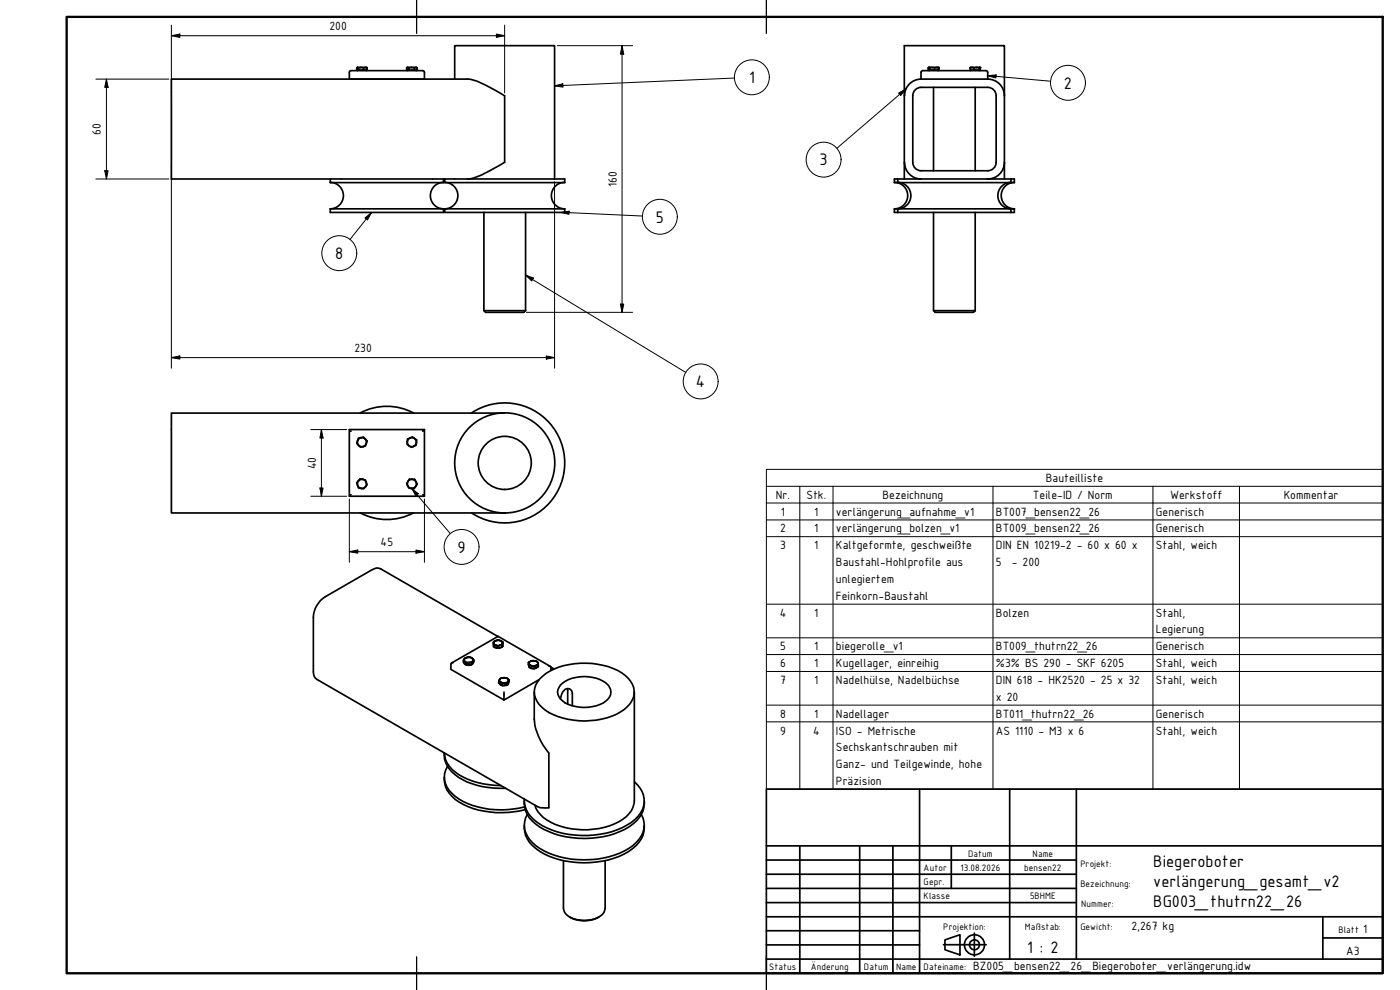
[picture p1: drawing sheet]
<svg xmlns="http://www.w3.org/2000/svg" width="420mm" height="297mm" viewBox="0 0 420 297" stroke-linecap="round" stroke-linejoin="round" font-family="sans-serif">
<!-- layer: Sichtbare Kanten(DIN) -->
<g fill="none" stroke="#000" stroke-width=".51">
<path d="M104.9 21.4l.4-.2h21.6l.5 .5v2h-22.6zM107.2 20.2l3 .2M107.3 21v.2M107.6 20.4h-.5v.6h.5M107.6 20.4h2.6M107.6 20.4v.6h1.5v-.6M110 21v.2M110.2 20.4v.6h-1.1M122 20.4h3.2M122 20.4v.6h.7v-.6M122 20.3l3.2 .1M122.2 21v.2"/>
<path d="M124.3 20.4v.6M125 21v.2M125.2 20.4v.6h-2.5M136.5 23.7v-10h29.9v40M276.4 26.2h20a2.51 2.51 0 0 1 2.6 2.5v20a2.51 2.51 0 0 1-2.6 2.5h-20M276.4 23.7a5 5 0 0 0-4.9 5M276.4 26.2a2.51 2.51 0 0 0-2.5 2.6v19.9a2.51 2.51 0 0 0 2.5 2.5M276.5 21.4l.4-.2h19l.5 .5v2h-20zM278.8 20.2l-.2 .2 .1 .6M278.8 20.2h2.3M278.8 20.2l-.2 .1M278.8 21v.2"/>
<path d="M279 20.4h-.3v.6h.3M279 20.4v.6h1.5v-.6M280.2 26.2v25M281.1 20.2l.6 .2M281.1 20.2l-2.1 .2M281.6 21v.2M281.6 20.2l.1 .1M281.6 20.3h.1M281.7 20.4v.6h-1.2M281.7 20.4v.6M291.1 20.4v.6h1.3M291.3 21v.2"/>
<path d="M291.8 20.2l-.7 .2M291.8 20.2l.6 .2M291.8 20.2h2.3M292.4 20.4h1.5M292.4 20.4v.6h1.5M292.7 26.2v25M294 20.2l-.1 .2M294 20.2l.2 .2v.6h-.3v-.6M294.1 21v.2M296.4 23.7a5 5 0 0 1 5 5M301.4 28.8v-15.1h-30v40M301.4 28.8v24.9"/>
<path d="M99.1 54.7a4 4 0 0 1 4 4 4 4 0 0 1-4 4M99.1 53.7v1.1h34v-1.1M133.1 54.7a4 4 0 0 0-3.9 4 4 4 0 0 0 3.9 4M133.4 54.7a4 4 0 0 1 4 4 4 4 0 0 1-4 4M133.5 53.7v1.1h36v-1.1h-118.1v-30h88.9a15 15 0 0 1 6.7 2.5l4.4 2.6v19.9l-1.4 .9a27.9 27.9 0 0 1-9.2 4.1h-.5M169.4 54.7a4 4 0 0 0-3.9 4 4 4 0 0 0 3.9 4M268.4 53.7h36v1.1h-36zM268.4 54.7a4 4 0 0 1 4 4 4 4 0 0 1-4 4M269.4 54.7a4 4 0 0 1 4 4 4 4 0 0 1-4 4v1M269.4 53.7v1.1M271.5 48.7a5 5 0 0 0 4.9 5M301.4 48.7a5 5 0 0 1-5 5"/>
<path d="M303.4 53.7v1.1M303.4 54.7a4 4 0 0 0-3.9 4 4 4 0 0 0 3.9 4v1M304.5 54.7a4 4 0 0 0-4 4 4 4 0 0 0 4 4M99.1 62.7h34M99.1 62.7v1h34v-1M133.5 62.7h36v1h-36zM145.2 63.7v29.5l.5 .5h11.5l.5-.5M157.7 63.7v29.5M268.4 62.7h36v1h-36zM280.2 63.7v29.5l.5 .5h11.5l.5-.5M292.7 63.7v29.5M145.2 93.2h12.5"/>
<path d="M280.2 93.2h12.5M104.8 128.9h22.6l-.5 .5M105.3 129.4l-.5-.5v20l.5-.5M107.3 132.3l-.2 .7 .5 .6 .5 .6 .8-.2M107.3 132.2a1.37 1.37 0 0 0 1.6 1.8M108.1 123.9a17 17 0 0 1 16 0M108.3 131.3l.8-.1 .6 .5 .5 .6-.3 .8M108.3 131.3l-.7 .2-.3 .8M108.3 131.3l-.6 .4-.4 .5M108.3 131.3a1.37 1.37 0 0 1 1.6 1.8M109.9 133.1l-.4 .6-.6 .3M109.9 133.1l-.2 .7-.8 .2"/>
<path d="M122.2 132.6v.7l.6 .5M122.2 132.5l.2 .7 .4 .6M122.8 133.8l.6 .4 .8-.3M122.8 133.8l.7 .2 .7-.1M123 131.4a1.37 1.37 0 0 1 2 1.4M123 131.4l-.5 .5-.3 .6M123.1 131.4l.7-.3 1.2 .9v.8M123.1 131.4l-.8 .3-.1 .9M125 132.8l-.3 .7-.5 .4M125 132.8l-.1 .8-.7 .3M127.4 128.9v20l-.5-.5M141.5 123.9a18 18 0 0 1 28 15 18 18 0 0 1-28 15"/>
<path d="M151.4 123.9h-100v30h100M104.8 148.9h22.6M108.1 153.9a17 17 0 0 0 16 0M108.9 143.8a1.37 1.37 0 0 0-1.6 1.1 1.37 1.37 0 0 0 1 1.6M108.9 143.8l.6 .4 .4 .5M108.9 143.8l.8 .2 .2 .8M108.9 143.8l-.8-.1-1 1.1 .5 1.6 .7 .1M109.9 144.7a1.37 1.37 0 0 1-1.6 1.8M109.9 144.8l.3 .7-.5 .6-.6 .6-.8-.2M122.4 145.8l.3 .7h.9M122.4 145.8l.5 .5 .6 .2M122.4 144.4l.5-.7 1.6 .1 .7 1.5-.4 .6"/>
<path d="M122.4 144.4l-.4 .7 .4 .7M122.5 144.4a1.37 1.37 0 0 1 1.8-.4 1.37 1.37 0 0 1 .5 1.9M122.5 144.4l-.3 .7 .2 .7M124.8 145.9l-.6 .5-.7 .1M124.8 145.9l-.5 .7-.7-.1M135.5 198.9l14-8 15.7 9M136 198.8l-.7 .4v1.6l16 9.2v-2.4M139.1 198.2v.5l.9 .8v-.6M139.4 197.7l.4-.4 .7-.1zM139.4 197.7l-.1 .2 .2 .5-.4-.2zM139.5 198.4l1.2 .4a.74 .74 0 0 1-1.2-.4zM140.5 197.2l1 .1 .3 .3-.4-.3z"/>
<path d="M140.7 198.8l1.2-.4a.72 .72 0 0 1-1.2 .4zM141.5 198.9v.5M141.8 197.6l.4 .4-.3 .4 .1-.5zM142 198.9a1.64 1.64 0 0 1-2.7 0M142.2 198a1.41 1.41 0 0 1-1.5 1.4l-.7 .1M148.1 192.8v.4l.6 .4-.6-.2zM148.1 193.4v.6a2.18 2.18 0 0 0 2.7 0M148.1 192.5l.7-.3-.7 .6zM148.2 194l.7 .4a1.8 1.8 0 0 0 1.8-.3M148.7 193.6h1.4a.92 .92 0 0 1-1.4 0zM148.8 192.2l.7-.1 .7 .2zM149.4 190.9l-35.2-20.2a2.37 2.37 0 0 0-2.5 .2l-14.1 8.2a7.7 7.7 0 0 0-3.6 6.1v16.3a2.48 2.48 0 0 0 1.1 2.3l66.1 38.2 1 .4h2.5v-16.4a18.4 18.4 0 0 1-4.4-10.2v-8.2"/>
<path d="M149.4 193.9v.6M149.5 190.9v.2M150.1 193.6l.4-.1 .3-.5v.5zM150.2 192.3l.7 .3-.1 .4v-.4zM150.9 192.6l-.1 1.4v-.5M150.9 193.6l-.1 .3M158.6 198.8l.6-.4-.3 .2-.2 .6zM158.6 198.8l.3 1.5a2.19 2.19 0 0 0 2.6-.3v-.6M158.7 199.8l.1 .4M158.7 199.2l.9 .6-.7-.1zM158.9 199.7a1.18 1.18 0 0 0 1.9 .8l.6-.4M159.2 198.4l1.3-.1z"/>
<path d="M159.6 199.8l1.4-.2a.92 .92 0 0 1-1.4 .2zM160.5 198.3l.8 .3 .1 .3zM161.4 198.9l.1 .5-.5 .2 .3-.2zM164.7 199.8l.6 .3 .1 1.1M149.9 203.9l.1 .6 .2 .1-.5-.1zM150.1 203.7l.8-.3-1 .5zM150.2 204.6l1.3 .3a.79 .79 0 0 1-1.3-.3zM150.7 205.1v.6M150.9 203.4l1.4 .2zM151.5 204.9l1-.5-.2 .5zM152.3 203.6l.5 .4-.3 .4v-.6zM152.3 204.9a1.01 1.01 0 0 1-1.4 .8l-.8-.3-.2-.3"/>
<path d="M152.6 204.9l-.3 .5M152.8 204v.6l-.5 .9-1.6 .2-1-.7v-.5M160.3 200v.6M161.7 203.9l-10.4 6.1M162 203.7a18.4 18.4 0 0 1 14-4.7 18.1 18.1 0 0 1 12.5 4.5 5.9 5.9 0 0 1-1.1 9.3 22.6 22.6 0 0 1-20 2.2 9.9 9.9 0 0 1-7-6.5 5.7 5.7 0 0 1 1.6-4.8zM165.4 200.2l.9 .5M168.2 209.7a2.94 2.94 0 0 1 2.3-3.1l.6 .2 .6 .8 .1 4.2M168.2 205.5a11.3 11.3 0 0 1 14.3 0 3.2 3.2 0 0 1-.7 4.9 11.9 11.9 0 0 1-12.9 0 3.1 3.1 0 0 1-.7-4.9zM170.3 206.6l.1 4.7M190.4 207.6v32.7a8.4 8.4 0 0 1-6 6.9 23.3 23.3 0 0 1-20.3-1.2 8.6 8.6 0 0 1-3.6-4.4M133.3 233.2a7.9 7.9 0 0 0 4.5 7.5 27 27 0 0 0 19.8 2.2M134.3 230a6.5 6.5 0 0 0 2.2 8.9 24.3 24.3 0 0 0 17.5 3.8l3.4-.6"/>
<path d="M150.3 235.7a21.8 21.8 0 0 1-14.7-4.9 7.2 7.2 0 0 1-2.3-4.9 7.9 7.9 0 0 0 4.3 7.3 24.2 24.2 0 0 0 14.1 3.3M190.4 234.6a7 7 0 0 1 .1 11.3 25.9 25.9 0 0 1-21.5 4.1 16.9 16.9 0 0 1-10.4-5.9 7.3 7.3 0 0 1-1.2-4.3M157.4 240.3a8.4 8.4 0 0 0 4.6 7.8 27.8 27.8 0 0 0 26.7 0 8.4 8.4 0 0 0 4.7-7.8M157.4 247.6a8.4 8.4 0 0 0 4.6 7.8 27.8 27.8 0 0 0 26.7 0 8.4 8.4 0 0 0 4.7-7.8M158.2 244.4a6.5 6.5 0 0 0 1.6 8.4 23.3 23.3 0 0 0 17.4 5.1 22.1 22.1 0 0 0 13.7-5.1 6.7 6.7 0 0 0 1.6-8.4M169.1 258.2v14.3a4.9 4.9 0 0 0 5.1 3.6 7.4 7.4 0 0 0 7-2.3l.4-1.3v-14.3M170.9 275.1a9 9 0 0 0 8.9 0"/>
<circle cx="151.5" cy="138.9" r="8"/>
<circle cx="151.5" cy="138.9" r="15"/>
</g>
<g fill="#000">
<circle cx="278.8" cy="20.2" r=".25"/>
<circle cx="281.6" cy="20.2" r=".25"/>
<circle cx="291.3" cy="20.2" r=".25"/>
<circle cx="294.1" cy="20.2" r=".25"/>
</g>
<!-- layer: Symbole(DIN) -->
<g fill="none" stroke="#000" stroke-width=".3">
<path d="M166.4 25.8l2.5-.7 .1 1zM220.4 23.4l-54 2.4M269.7 27.9l2.2-1.2-1.6 1.9zM271.9 26.7l-20.8 17.8M296.4 22.7l2.6-.2-.1 .9zM296.4 22.7l18.9 1.7M109.5 65.4l2-1.7-1.2 2.3zM111.5 63.7l-6.5 8.2M168.3 63.7l2.5-.3v.9zM168.3 63.7l24.5 1.1M157.7 82.5l2.4 .9-.5 .9zM157.7 82.5l48.1 29.2"/>
<path d="M123.6 146.5l1.9 1.6-.7 .7zM123.6 146.5l11.5 13.6M230 145.9v-5.1h185v5.1M230 145.9h185v5M230 145.9v90.9h185v-85.9M230 150.9h185M230 156h185M240 145.9v90.9M250 145.9v90.9M298 145.9v90.9M346 145.9v90.9M372 145.9v90.9"/>
<path d="M230 161h185M230 181.3h185M230 191.4h185M230 196.4h185M230 201.5h185M230 211.6h185M230 216.6h185"/>
<circle cx="225.6" cy="23.2" r="5.2"/>
<circle cx="320.5" cy="24.8" r="5.2"/>
<circle cx="247.2" cy="47.9" r="5.2"/>
<circle cx="101.8" cy="76" r="5.2"/>
<circle cx="198" cy="65" r="5.2"/>
<circle cx="210.3" cy="114.4" r="5.2"/>
<circle cx="138.5" cy="164.1" r="5.2"/>
</g>
<!-- layer: Sichtbar schmal (DIN) -->
<path d="M125 0v10M230 0v10M125 287.1v9.9M230 287.1v9.9" fill="none" stroke="#000" stroke-width=".38"/>
<!-- layer: Rahmen (DIN) -->
<path d="M20 5.1h395v286.9h-395z" fill="none" stroke="#000" stroke-width=".7"/>
<!-- layer: Titel (DIN) -->
<g fill="none" stroke="#000" stroke-width=".51">
<path d="M230 236.8h185v55.2h-185zM276 236.8v55.2M303 236.8v51M323 236.8v51M230 258h93M230 253.8h185M240 253.8v38.2M258 253.8v38.2M268 253.8v38.2M285.5 253.8v12.8M230 266.6h93M230 262.3h93"/>
<path d="M230 275.1h185M230 270.8h93M230 279.3h46M292.4 280v6.9M397 275.1v12.7M230 287.8h185M230 283.5h46M283.1 283.4h12.9M283.6 282l4.5-1.5v6l-4.5-1.5zM397 281.4h18"/>
<circle cx="292.4" cy="283.5" r="3"/>
<circle cx="292.4" cy="283.5" r="1.49"/>
</g>
<g fill="none" stroke="#000" stroke-width=".3">
<path d="M51.4 10.7l2.6-.5v1zM51.4 7.5v20.4M51.4 10.7h100M149 10.2l2.4 .5-2.4 .5zM151.4 7.5v20.4M167.3 13.7h22.6M186.7 13.7l.5 2.5h-1zM186.7 13.7v80M28.8 23.7h21.9M31.9 23.7l.5 2.5h-1zM31.9 23.7v30M28.8 53.7h21.9"/>
<path d="M31.4 51.2h1l-.5 2.5zM51.4 49.5v61M166.4 54.5v56M158 93.7h31.9M186.2 91.2h1l-.5 2.5zM51.4 107.3l2.6-.5v.9zM51.4 107.3h115M164 106.8l2.4 .5-2.4 .4zM93.3 128.9h10.8M96.5 128.9l.5 2.5h-1zM96.5 128.9v20M93.3 148.9h10.8"/>
<path d="M96 146.4h1l-.5 2.5zM104.8 149.7v19M127.4 149.7v19M104.8 165.5l2.6-.5v1zM104.8 165.5h22.6M124.8 165l2.6 .5-2.6 .5z"/>
</g>
<path d="M51.4 10.7l2.6-.5v1zM149 10.2l2.4 .5-2.4 .5zM186.7 13.7l.5 2.5h-1zM31.9 23.7l.5 2.5h-1zM31.4 51.2h1l-.5 2.5zM186.2 91.2h1l-.5 2.5zM51.4 107.3l2.6-.5v.9zM164 106.8l2.4 .5-2.4 .4zM96.5 128.9l.5 2.5h-1zM96 146.4h1l-.5 2.5zM104.8 165.5l2.6-.5v1zM124.8 165l2.6 .5-2.6 .5z" fill="#000"/>
<!-- layer: Symbole(DIN) -->
<path d="M166.4 25.8l2.5-.7 .1 1zM269.7 27.9l2.2-1.2-1.6 1.9zM296.4 22.7l2.6-.2-.1 .9zM109.5 65.4l2-1.7-1.2 2.3zM168.3 63.7l2.5-.3v.9zM157.7 82.5l2.4 .9-.5 .9zM123.6 146.5l1.9 1.6-.7 .7z" fill="#000"/>
<g font-size="5.4">
<text x="224.8" y="24.9">1</text>
<text x="319.3" y="26.6">2</text>
<text x="245.9" y="49.6">3</text>
<text x="196.8" y="66.8">5</text>
<text x="100.6" y="77.7">8</text>
<text x="208.9" y="116.2">4</text>
<text x="137.3" y="165.8">9</text>
<text x="346.1" y="260.2">Biegeroboter</text>
<text x="346.1" y="266.2">verlängerung_gesamt_v2</text>
<text x="346.1" y="272.1">BG003_thutrn22_26</text>
<text x="308.3" y="285.8">1 : 2</text>
</g>
<g font-size="3.9">
<text x="98.9" y="9.1">200</text>
<text x="30.3" y="40.5" transform="rotate(-90 30.3 40.5)">60</text>
<text x="185.1" y="56.1" transform="rotate(-90 185.1 56.1)">160</text>
<text x="106.4" y="105.6">230</text>
<text x="94.9" y="140.8" transform="rotate(-90 94.9 140.8)">40</text>
<text x="232.9" y="149.7">Nr.</text>
<text x="242" y="149.7">Stk.</text>
<text x="264.9" y="149.7">Bezeichnung</text>
<text x="310" y="149.7">Teile-ID / Norm</text>
<text x="313.9" y="144.6">Bauteilliste</text>
<text x="351.2" y="149.7">Werkstoff</text>
<text x="385.3" y="149.7">Kommentar</text>
<text x="234.4" y="154.7">1</text>
<text x="244.3" y="154.7">1</text>
<text x="250.9" y="154.7">verlängerung_aufnahme_v1</text>
<text x="298.9" y="154.7">BT007_bensen22_26</text>
<text x="346.9" y="154.7">Generisch</text>
<text x="234.1" y="159.8">2</text>
<text x="244.3" y="159.8">1</text>
<text x="250.9" y="159.8">verlängerung_bolzen_v1</text>
<text x="298.9" y="159.8">BT009_bensen22_26</text>
<text x="346.9" y="159.8">Generisch</text>
<text x="114.2" y="163.9">45</text>
<text x="234.1" y="164.8">3</text>
<text x="244.3" y="164.8">1</text>
<text x="250.9" y="164.8">Kaltgeformte, geschweißte</text>
<text x="298.9" y="164.8">DIN EN 10219-2 - 60 x 60 x</text>
<text x="346.9" y="164.8">Stahl, weich</text>
<text x="250.9" y="169.8">Baustahl-Hohlprofile aus</text>
<text x="298.9" y="169.8">5</text>
<text x="303.7" y="169.8">- 200</text>
<text x="250.9" y="174.9">unlegiertem</text>
<text x="250.9" y="179.9">Feinkorn-Baustahl</text>
<text x="234" y="185">4</text>
<text x="244.3" y="185">1</text>
<text x="298.9" y="185">Bolzen</text>
<text x="346.9" y="185">Stahl,</text>
<text x="346.9" y="190">Legierung</text>
<text x="234.1" y="195.1">5</text>
<text x="244.3" y="195.1">1</text>
<text x="250.9" y="195.1">biegerolle_v1</text>
<text x="298.9" y="195.1">BT009_thutrn22_26</text>
<text x="346.9" y="195.1">Generisch</text>
<text x="234.1" y="200.2">6</text>
<text x="244.3" y="200.2">1</text>
<text x="250.9" y="200.2">Kugellager, einreihig</text>
<text x="298.9" y="200.2">%3% BS 290 - SKF 6205</text>
<text x="346.9" y="200.2">Stahl, weich</text>
<text x="234.1" y="205.2">7</text>
<text x="244.3" y="205.2">1</text>
<text x="250.9" y="205.2">Nadelhülse, Nadelbüchse</text>
<text x="298.9" y="205.2">DIN 618 - HK2520 - 25 x 32</text>
<text x="346.9" y="205.2">Stahl, weich</text>
<text x="234.1" y="215.3">8</text>
<text x="244.3" y="215.3">1</text>
<text x="250.9" y="215.3">Nadellager</text>
<text x="298.9" y="210.3">x 20</text>
<text x="298.9" y="215.3">BT011_thutrn22_26</text>
<text x="346.9" y="215.3">Generisch</text>
<text x="234.1" y="220.4">9</text>
<text x="244" y="220.4">4</text>
<text x="250.9" y="220.4">ISO - Metrische</text>
<text x="298.9" y="220.4">AS 1110 - M3 x 6</text>
<text x="346.9" y="220.4">Stahl, weich</text>
<text x="250.9" y="225.4">Sechskantschrauben mit</text>
<text x="250.9" y="230.5">Ganz- und Teilgewinde, hohe</text>
<text x="250.9" y="235.5">Präzision</text>
<text x="339.5" y="279.1">2,267 kg</text>
<text x="409.1" y="280.1">1</text>
<text x="404" y="286.5">A3</text>
<text x="292.1" y="291.1">BZ005_bensen22_26_Biegeroboter_verlängerung.idw</text>
</g>
<g font-size="3">
<text x="290.6" y="257">Datum</text>
<text x="309.9" y="257">Name</text>
<text x="277.2" y="261.3">Autor</text>
<text x="288.2" y="261.3">13.08.2026</text>
<text x="307.4" y="261.3">bensen22</text>
<text x="324.2" y="260.2">Projekt:</text>
<text x="277.2" y="265.5">Gepr.</text>
<text x="277.2" y="269.8">Klasse</text>
<text x="309.1" y="269.8">5BHME</text>
<text x="324.2" y="266.2">Bezeichnung:</text>
<text x="324.5" y="272.1">Nummer:</text>
<text x="283.1" y="279.1">Projektion:</text>
<text x="307.6" y="279.1">Maßstab:</text>
<text x="324.2" y="279.1">Gewicht:</text>
<text x="401.7" y="280.1">Blatt</text>
<text x="230.9" y="291.1">Status</text>
<text x="243.3" y="291.1">Änderung</text>
<text x="259.3" y="291.1">Datum</text>
<text x="268.9" y="291.1">Name</text>
<text x="277.2" y="291.1">Dateiname:</text>
</g>
</svg>
